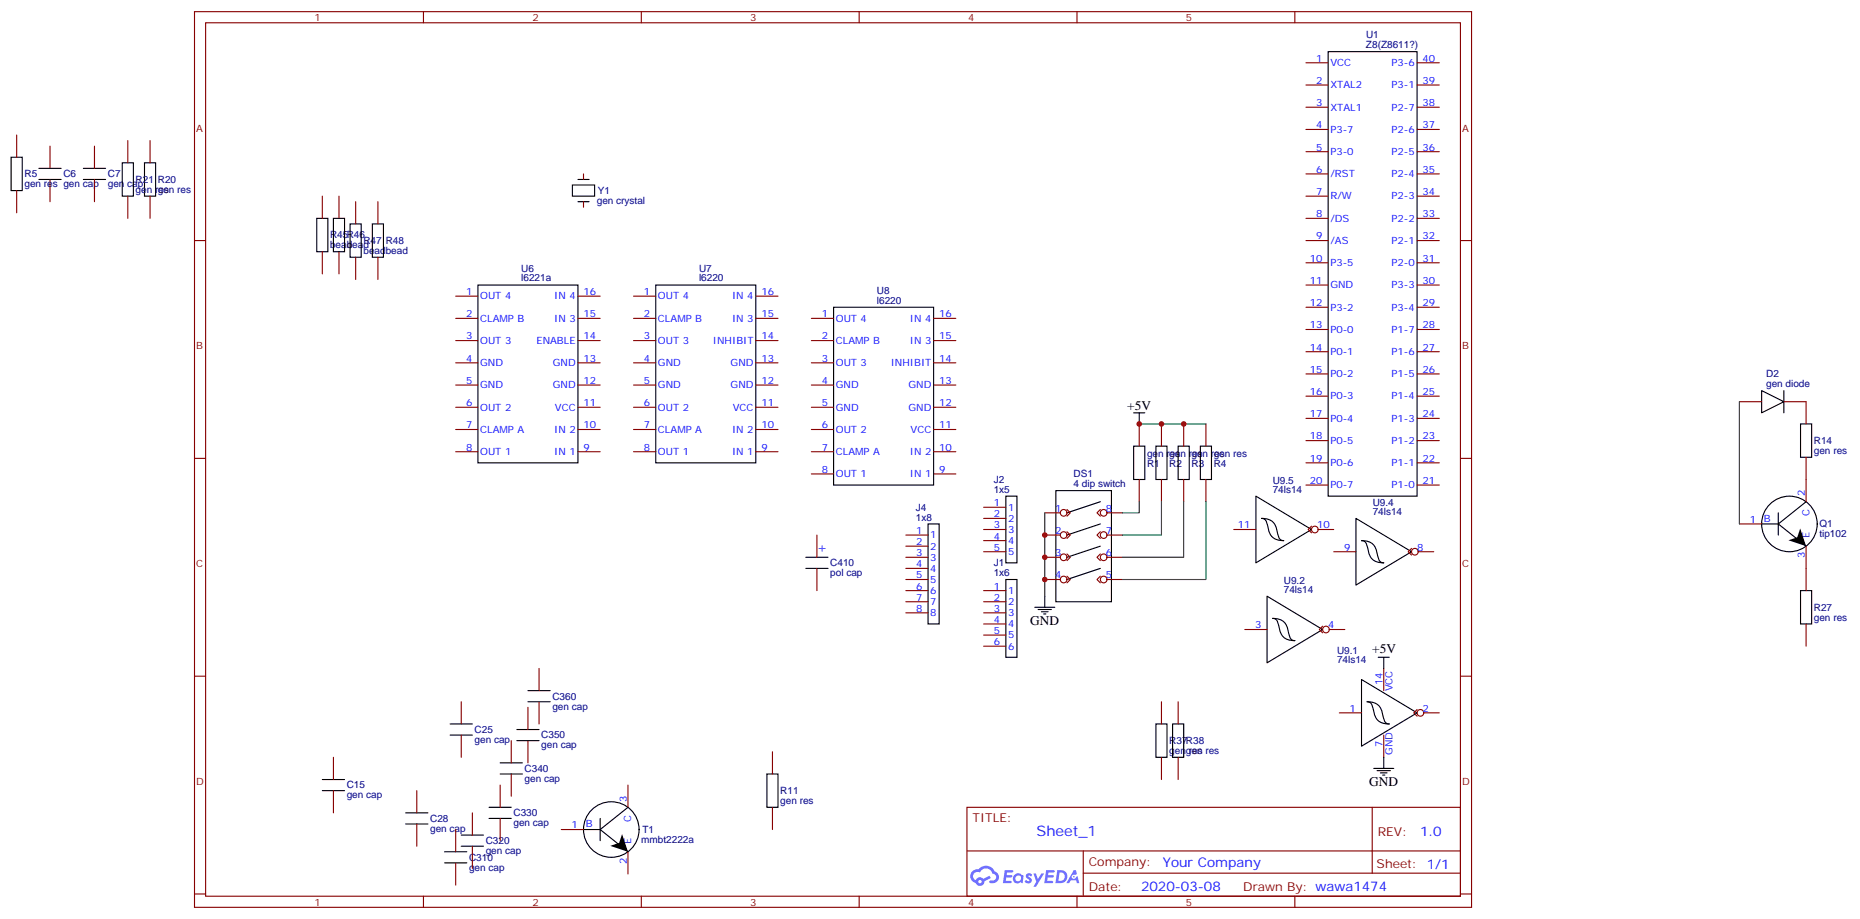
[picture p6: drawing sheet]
<svg xmlns="http://www.w3.org/2000/svg" width="590mm" height="292mm" viewBox="0 0 590 292" stroke-linecap="round" stroke-linejoin="round" font-family="sans-serif">
<g fill="none" stroke="#870000" stroke-width=".35">
<path d="M61.7 3.7h405.4v284.3h-405.4zM65.3 7.2h398.2v277.3h-398.2zM134.4 3.7v3.5M203.6 3.7v3.5M272.7 3.7v3.5M341.8 3.7v3.5M411 3.7v3.5M61.7 76.4h3.6M463.5 76.4h3.6M61.7 145.5h3.6M463.5 145.5h3.6M61.7 214.7h3.6"/>
<path d="M463.5 214.7h3.6M306.9 256.3h156.6v28.2h-156.6zM435.5 256.3l.1 20.9M307 270.1h156.4M343.8 277.2h119.6M343.8 270.1v14.2M61.7 283.8h3.6M134.4 284.5v3.5M203.6 284.5v3.5M272.7 284.5v3.5M341.8 284.5v3.5M411 284.5v3.5"/>
<path d="M463.5 283.8h3.6"/>
</g>
<g fill="#5487ff">
<path d="M325.9 277.5a1.22 1.22 0 0 1 1.7 .2l-.4 .6a.47 .47 0 0 0-.3-.4 .47 .47 0 0 0-.5 .2l.2 .2a1.14 1.14 0 0 1 .7 1.8 1.14 1.14 0 0 1-1.9 0l-.2-.2 .5-.6 .7 .5a.29 .29 0 0 0 .4-.3 .29 .29 0 0 0-.3-.3 1.04 1.04 0 0 1-.6-1.7z"/>
<path d="M318.9 276.2h2.4l.3 .2-.1 .5-1.9 .1-.1 .8h1.5l.4 .4-.4 .4h-1.6l-.2 1.1h1.8l.1 .3-.1 .3-2.7 .1z"/>
<path d="M332.1 276.2l2.6 .2-.1 .5-1.8 .1-.1 .8h1.5l.3 .4-.4 .4-1.6-.1-.1 1.1 1.7 .1 .2 .3-.2 .3-2.6 .1z"/>
<path d="M340.8 276.2h.7l.3 1.3-.6 .3a.69 .69 0 0 0-1 .3 .69 .69 0 0 0 .5 .9 .69 .69 0 0 0 .8-.6l.5-.2 .6 2.2h-.8l-.2-.9h-1.8l-.4 .9h-.9z"/>
<path d="M328 277.3h.8l.6 1.8 1.1-1.8h.9l-2.5 4.2h-.9l.9-1.5z"/>
<path d="M335.6 276.2l-.6 4.2h1.3a2.11 2.11 0 0 0 2.5-2.1 2.11 2.11 0 0 0-2.5-2.1zM336.3 277a1.43 1.43 0 0 1 1.6 1.6 1.43 1.43 0 0 1-2 1z"/>
<path d="M321.9 277.8a1.54 1.54 0 0 0-.1 2.2 1.54 1.54 0 0 0 2.2 .1l.6 .3 .3-2.3-.6-.3a1.49 1.49 0 0 0-2.4 0zM322.2 278.8a.94 .94 0 0 1 1.8 0 .94 .94 0 0 1-1.8 0z"/>
<path d="M308.6 276.6a2.18 2.18 0 0 0 1.1 3.7 1.44 1.44 0 0 0 1.6 .9 1.44 1.44 0 0 0 1.2-1.4l2-1.1-.5-.7-1.9 1a1.47 1.47 0 0 0-2.4 .4 1.39 1.39 0 0 1-.7-1.9 1.39 1.39 0 0 1 2-.5 2.12 2.12 0 0 1 2.2-1.3 2.12 2.12 0 0 1 1.9 1.7 1.14 1.14 0 0 1 1.1 1.4 1.14 1.14 0 0 1-1.7 .7 .43 .43 0 0 0-.5 .4 .43 .43 0 0 0 .4 .5 1.98 1.98 0 0 0 2.5-1.2 1.98 1.98 0 0 0-1.2-2.6 3.1 3.1 0 0 0-5.3-.6l-.9 .1zM310.5 279.9a.55 .55 0 0 1 1.1 0 .55 .55 0 0 1-1.1 0z"/>
<circle cx="340.8" cy="278.3" r=".26"/>
</g>
<g fill="none" stroke="#000" stroke-width=".35">
<path d="M421.6 16.4h28.2v141.1h-28.2zM3.5 49.9h3.6v10.6h-3.6zM12.3 53.4h7.1M12.3 57h7.1M26.5 53.4h7M26.5 57h7M38.8 51.7h3.5v10.6h-3.5zM45.9 51.7h3.5v10.6h-3.5zM181.7 58.7h7v3.6h-7zM183.4 57h3.6M100.5 69.3h3.6v10.6h-3.6zM105.8 69.3h3.6v10.6h-3.6z"/>
<path d="M111.1 71.1h3.6v10.6h-3.6zM118.2 71.1h3.5v10.6h-3.5zM183.4 64h3.6M151.7 90.5h31.7v56.4h-31.7zM208.1 90.5h31.8v56.4h-31.8zM264.6 97.5h31.7v56.5h-31.7zM359.8 131.1h3.6M361.6 131.1v3.5M559.2 124l7 3.5-7 3.6zM566.2 124v7.1M571.5 134.6h3.5v10.6h-3.5zM319.3 157.5h3.5v21.2h-3.5z"/>
<path d="M335.1 155.8h17.7v35.2h-17.7zM349.2 159.3l-10.5 3.5M359.8 141.6h3.6v10.6h-3.6zM366.9 141.6h3.5v10.6h-3.5zM373.9 141.6h3.6v10.6h-3.6zM381 141.6h3.5v10.6h-3.5zM398.6 157.5l17.7 10.6-17.7 10.6zM573.3 159.3l-8.9 7M255.8 176.9h7M294.6 166.3h3.5v31.8h-3.5zM349.2 166.3l-10.5 3.6M349.2 173.4l-10.5 3.5"/>
<path d="M400.4 164.6a4.6 4.6 0 0 1 5.1 4.7 2.29 2.29 0 0 0 2 2.3 4.6 4.6 0 0 1-5.2-4.7 2.29 2.29 0 0 0-1.9-2.3zM430.4 164.6l17.6 10.6-17.6 10.5zM432.2 171.6a4.6 4.6 0 0 1 5.1 4.8 2.29 2.29 0 0 0 1.9 2.3 4.6 4.6 0 0 1-5.1-4.7 2.29 2.29 0 0 0-1.9-2.4zM559.2 166.3h5.2M564.4 162.8v7.1M564.4 166.3l8.9 7.1M255.8 180.4h7M319.3 184h3.5v24.7h-3.5zM328.4 192.8h6.4M329.5 193.5h4.2M330.6 194.2h2.1M331.3 194.9h.7"/>
<path d="M331.6 189.3v3.5M349.2 180.4l-10.5 3.6M402.2 189.3l17.6 10.5-17.6 10.6zM403.9 196.3a4.6 4.6 0 0 1 5.1 4.7 2.29 2.29 0 0 0 2 2.4 4.6 4.6 0 0 1-5.1-4.8 2.29 2.29 0 0 0-2-2.3zM571.5 187.5h3.5v10.6h-3.5zM167.6 219.3h7M432.2 215.7l17.6 10.6-17.6 10.6zM437.4 208.7h3.6M439.2 208.7v3.5M142.9 229.8h7M142.9 233.4h7M164 231.6h7.1"/>
<path d="M164 235.1h7.1M167.6 222.8h7M366.9 229.8h3.5v10.6h-3.5zM372.2 229.8h3.5v10.6h-3.5zM433.9 222.8a4.6 4.6 0 0 1 5.1 4.7 2.29 2.29 0 0 0 2 2.3 4.6 4.6 0 0 1-5.1-4.7 2.29 2.29 0 0 0-2-2.3zM102.3 247.5h7.1M102.3 251h7.1M128.8 258.1h7M155.2 256.3h7.1M155.2 259.8h7.1M158.7 242.2h7.1M158.7 245.7h7.1"/>
<path d="M190.5 259.8v7.1M199.3 256.3l-8.8 7M243.4 245.7h3.5v10.6h-3.5zM436 243.9h6.4M437.1 244.7h4.2M438.1 245.4h2.2M438.9 246.1h.7M439.2 240.4v3.5M128.8 261.6h7M141.1 270.4h7.1M141.1 273.9h7.1M146.4 265.1h7.1"/>
<path d="M146.4 268.6h7.1M185.2 263.3h5.3M190.5 263.3l8.8 7.1"/>
<circle cx="568" cy="166.3" r="8.8"/>
<circle cx="194" cy="263.3" r="8.8"/>
</g>
<g fill="none" stroke="#870000" stroke-width=".35">
<path d="M414.5 19.9h7.1M449.8 19.9h7M414.5 27h7.1M414.5 34h7.1M449.8 27h7M449.8 34h7M5.3 42.9v7M15.9 46.4v7M15.9 57v7M30 46.4v7M30 57v7M40.6 44.6v7.1"/>
<path d="M47.6 44.6v7.1M185.2 55.2v1.8M414.5 41.1h7.1M414.5 48.2h7.1M414.5 55.2h7.1M449.8 41.1h7M449.8 48.2h7M449.8 55.2h7M5.3 60.5v7.1M40.6 62.3v7M47.6 62.3v7M102.3 62.3v7"/>
<path d="M102.3 79.9v7.1M107.6 62.3v7M107.6 79.9v7.1M112.9 64v7.1M119.9 64v7.1M185.2 64v1.8M414.5 62.3h7.1M414.5 69.3h7.1M414.5 76.4h7.1M449.8 62.3h7M449.8 69.3h7M449.8 76.4h7"/>
<path d="M112.9 81.7v7M119.9 81.7v7M144.6 94h7.1M183.4 94h7.1M201.1 94h7M239.9 94h7M414.5 83.4h7.1M414.5 90.5h7.1M414.5 97.5h7.1M449.8 83.4h7M449.8 90.5h7M449.8 97.5h7"/>
<path d="M144.6 101.1h7.1M144.6 108.1h7.1M144.6 115.2h7.1M183.4 101.1h7.1M183.4 108.1h7.1M183.4 115.2h7.1M201.1 101.1h7M201.1 108.1h7M201.1 115.2h7M239.9 101.1h7M239.9 108.1h7M239.9 115.2h7"/>
<path d="M257.5 101.1h7.1M257.5 108.1h7.1M257.5 115.2h7.1M296.3 101.1h7.1M296.3 108.1h7.1M296.3 115.2h7.1M414.5 104.6h7.1M414.5 111.7h7.1M414.5 118.7h7.1M449.8 104.6h7M449.8 111.7h7M449.8 118.7h7"/>
<path d="M144.6 122.2h7.1M144.6 129.3h7.1M144.6 136.3h7.1M183.4 122.2h7.1M183.4 129.3h7.1M183.4 136.3h7.1M201.1 122.2h7M201.1 129.3h7M201.1 136.3h7M239.9 122.2h7M239.9 129.3h7M239.9 136.3h7"/>
<path d="M257.5 122.2h7.1M257.5 129.3h7.1M257.5 136.3h7.1M296.3 122.2h7.1M296.3 129.3h7.1M296.3 136.3h7.1M361.6 134.6v7M368.7 134.6v7M375.7 134.6v7M382.8 134.6v7M414.5 125.8h7.1M414.5 132.8h7.1"/>
<path d="M414.5 139.9h7.1M449.8 125.8h7M449.8 132.8h7M449.8 139.9h7M552.1 127.5h7.1M566.2 127.5h7.1v7.1M144.6 143.4h7.1M183.4 143.4h7.1M201.1 143.4h7M239.9 143.4h7M257.5 143.4h7.1M257.5 150.5h7.1"/>
<path d="M296.3 143.4h7.1M296.3 150.5h7.1M361.6 152.2v7.1M368.7 152.2v7.1M375.7 152.2v7.1M382.8 152.2v7.1M414.5 146.9h7.1M414.5 154h7.1M449.8 146.9h7M449.8 154h7M573.3 145.2v14.1M259.3 169.9v7"/>
<path d="M287.5 169.9h7.1M287.5 173.4h7.1M287.5 176.9h7.1M312.2 175.2h7.1M312.2 168.1h7.1M312.2 161h7.1M312.2 164.6h7.1M312.2 171.6h7.1M331.6 169.9h4.9M331.6 176.9h4.9M331.6 162.8h4.9M338.7 161.7l1 1.1-1 1.1"/>
<path d="M338.7 168.8l1 1.1-1 1M338.7 175.9l1 1-1 1.1M349.2 175.9l-1 1 1 1.1M349.2 168.8l-1 1.1 1 1M349.2 161.7l-1 1.1 1 1.1M351.4 169.9h4.9M351.4 176.9h4.9M351.4 162.8h4.9M391.6 168.1h7M416.3 167l-1.1 1.1 1.1 1.1M418.4 168.1h4.9M423.3 175.2h7.1"/>
<path d="M448 174.1l-1 1.1 1 1M450.1 175.2h5M552.1 166.3h7.1M573.3 173.4v14.1M259.3 180.4v7.1M287.5 187.5h7.1M287.5 191h7.1M287.5 194.6h7.1M287.5 180.4h7.1M287.5 184h7.1M312.2 187.5h7.1M312.2 191h7.1"/>
<path d="M312.2 194.6h7.1M312.2 198.1h7.1M331.6 184h4.9M338.7 182.9l1 1.1-1 1M349.2 182.9l-1 1.1 1 1M351.4 184h4.9M395.1 199.8h7.1M419.8 198.8l-1.1 1 1.1 1.1M421.9 199.8h5M573.3 198.1v7M171.1 212.2v7.1M312.2 201.6h7.1"/>
<path d="M312.2 205.1h7.1M439.2 212.2v7.1M146.4 222.8v7M146.4 233.4v7M162.3 235.1v7.1M167.6 224.5v7.1M167.6 235.1v7.1M171.1 222.8v7M245.2 238.7v7M368.7 222.8v7M373.9 222.8v7M425.1 226.3h7.1"/>
<path d="M439.2 233.4v7M449.8 225.2l-1.1 1.1 1.1 1.1M451.9 226.3h4.9M105.8 240.4v7.1M105.8 251v7.1M132.3 251v7.1M149.9 258.1v7M158.7 249.2v7.1M158.7 259.8v7.1M162.3 245.7v7.1M199.3 249.2v7.1M245.2 256.3v7"/>
<path d="M368.7 240.4v7.1M373.9 240.4v7.1M132.3 261.6v7M144.6 263.3v7.1M144.6 273.9v7.1M149.9 268.6v7.1M178.2 263.3h7M199.3 270.4v7.1"/>
<circle cx="337.6" cy="169.9" r="1.06"/>
<circle cx="337.6" cy="162.8" r="1.06"/>
<circle cx="337.6" cy="176.9" r="1.06"/>
<circle cx="350.3" cy="162.8" r="1.06"/>
<circle cx="350.3" cy="176.9" r="1.06"/>
<circle cx="350.3" cy="169.9" r="1.06"/>
<circle cx="417.3" cy="168.1" r="1.06"/>
<circle cx="449.1" cy="175.2" r="1.06"/>
<circle cx="337.6" cy="184" r="1.06"/>
<circle cx="350.3" cy="184" r="1.06"/>
<circle cx="420.9" cy="199.8" r="1.06"/>
<circle cx="450.8" cy="226.3" r="1.06"/>
</g>
<path d="M567.7 171.5l2.8-.9 .9-2.8 1.9 5.6zM197.4 264.8l1.9 5.6-5.6-1.9 2.8-.9z" fill="#000"/>
<path d="M361.6 134.6h21.2M552.1 127.5v38.8M361.6 159.3v3.5h-5.3M368.7 159.3v10.6h-12.4M375.7 159.3v17.6h-19.4M382.8 159.3v24.7h-26.5M331.6 162.8v26.5" fill="none" stroke="#008700" stroke-width=".35"/>
<g fill="#c00">
<circle cx="361.6" cy="134.6" r=".88"/>
<circle cx="368.7" cy="134.6" r=".88"/>
<circle cx="375.7" cy="134.6" r=".88"/>
<circle cx="331.6" cy="184" r=".88"/>
<circle cx="331.6" cy="176.9" r=".88"/>
<circle cx="331.6" cy="169.9" r=".88"/>
</g>
<text font-size="4.6" fill="#00f" x="329" y="265.3">Sheet_1</text>
<g font-size="4.2">
<text x="357.8" y="130.3">+5V</text>
<text x="327" y="198.4">GND</text>
<text x="435.6" y="207.4">+5V</text>
<text x="434.6" y="249.6">GND</text>
</g>
<g font-size="4.2" fill="#00f">
<text x="259.3" y="175.2">+</text>
<text x="450.7" y="265.6">1.0</text>
<text x="369.1" y="275.1">Your Company</text>
<text x="362.2" y="282.9">2020-03-08</text>
</g>
<g font-size="3.9" fill="#800">
<text x="308.7" y="260.9">TITLE:</text>
<text x="437.3" y="265.6">REV:</text>
<text x="345.6" y="275.1">Company:</text>
<text x="437" y="275.7">Sheet: 1/1</text>
<text x="345.6" y="282.8">Date:</text>
<text x="394.6" y="282.8">Drawn By: wawa1474</text>
</g>
<g font-size="3.2" fill="#800">
<text x="99.8" y="6.7">1</text>
<text x="169" y="6.7">2</text>
<text x="238.1" y="6.7">3</text>
<text x="307.3" y="6.7">4</text>
<text x="376.4" y="6.7">5</text>
<text x="62.3" y="41.8">A</text>
<text x="464.1" y="41.8">A</text>
<text x="62.3" y="110.9">B</text>
<text x="464.1" y="110.9">B</text>
<text x="62.3" y="180.1">C</text>
<text x="464.1" y="180.1">C</text>
<text x="62.3" y="249.2">D</text>
<text x="464.1" y="249.2">D</text>
<text x="99.8" y="287.5">1</text>
<text x="169" y="287.5">2</text>
<text x="238.1" y="287.5">3</text>
<text x="307.3" y="287.5">4</text>
<text x="376.4" y="287.5">5</text>
</g>
<g font-size="3.2" fill="#000080">
<text x="433.6" y="15.3">Z8(Z8611?)</text>
<text x="433.6" y="12.2">U1</text>
<text x="7.8" y="59.4">gen res gen cap</text>
<text x="7.8" y="56.3">R5</text>
<text x="20.1" y="56.3">C6</text>
<text x="34.2" y="59.4">gen cap</text>
<text x="34.2" y="56.3">C7</text>
<text x="43" y="58">R21</text>
<text x="50.1" y="58">R20</text>
<text x="43" y="61.2">gen res</text>
<text x="50.1" y="61.2">gen res</text>
<text x="189.4" y="64.7">gen crystal</text>
<text x="189.8" y="61.6">Y1</text>
<text x="104.8" y="75.7">R45R46</text>
<text x="115.4" y="77.4">R47</text>
<text x="122.4" y="77.4">R48</text>
<text x="104.8" y="78.8">bead</text>
<text x="110.1" y="78.8">bead</text>
<text x="115.4" y="80.6">bead</text>
<text x="122.4" y="80.6">bead</text>
<text x="165.4" y="89.3">l6221a</text>
<text x="165.4" y="86.4">U6</text>
<text x="221.9" y="89.3">l6220</text>
<text x="221.9" y="86.4">U7</text>
<text x="278.3" y="93.4">U8</text>
<text x="278.3" y="96.4">l6220</text>
<text x="560.6" y="119.8">D2</text>
<text x="560.6" y="122.9">gen diode</text>
<text x="575.7" y="140.9">R14</text>
<text x="364.1" y="145.2">gen res</text>
<text x="364.1" y="148.3">R1</text>
<text x="371.1" y="145.2">gen res</text>
<text x="371.1" y="148.3">R2</text>
<text x="378.2" y="145.2">gen res</text>
<text x="378.2" y="148.3">R3</text>
<text x="385.2" y="145.2">gen res</text>
<text x="385.2" y="148.3">R4</text>
<text x="575.7" y="144.1">gen res</text>
<text x="315.4" y="153.3">J2</text>
<text x="340.8" y="154.7">4 dip switch</text>
<text x="340.8" y="151.5">DS1</text>
<text x="404" y="153.5">U9.5</text>
<text x="315.4" y="156.5">1x5</text>
<text x="404" y="156.5">74ls14</text>
<text x="435.7" y="160.6">U9.4</text>
<text x="290.7" y="165.3">1x8</text>
<text x="290.7" y="162.1">J4</text>
<text x="435.7" y="163.5">74ls14</text>
<text x="577.5" y="167.4">Q1</text>
<text x="577.5" y="170.6">tip102</text>
<text x="263.5" y="179.7">C410</text>
<text x="315.4" y="179.7">J1</text>
<text x="263.5" y="182.9">pol cap</text>
<text x="315.4" y="182.9">1x6</text>
<text x="407.5" y="185.3">U9.2</text>
<text x="407.5" y="188.2">74ls14</text>
<text x="575.7" y="197">gen res</text>
<text x="575.7" y="193.9">R27</text>
<text x="424.4" y="207.5">U9.1</text>
<text x="424.4" y="210.4">74ls14</text>
<text x="175.3" y="225.2">gen cap</text>
<text x="175.3" y="222.1">C360</text>
<text x="150.6" y="232.7">C25</text>
<text x="150.6" y="235.8">gen cap</text>
<text x="171.8" y="237.6">gen cap</text>
<text x="171.8" y="234.4">C350</text>
<text x="371.1" y="239.4">gen res</text>
<text x="371.1" y="236.2">R37R38</text>
<text x="376.4" y="239.4">gen res</text>
<text x="166.5" y="245">C340</text>
<text x="110.1" y="250.3">C15</text>
<text x="166.5" y="248.2">gen cap</text>
<text x="110.1" y="253.5">gen cap</text>
<text x="247.6" y="255.2">gen res</text>
<text x="247.6" y="252.1">R11</text>
<text x="136.5" y="260.9">C28</text>
<text x="163" y="262.3">gen cap</text>
<text x="163" y="259.1">C330</text>
<text x="136.5" y="264.1">gen cap</text>
<text x="154.2" y="267.9">C320</text>
<text x="203.6" y="267.6">mmbt2222a</text>
<text x="203.9" y="264.4">T1</text>
<text x="148.9" y="273.2">C310</text>
<text x="154.2" y="271.1">gen cap</text>
<text x="148.9" y="276.4">gen cap</text>
</g>
<g font-size="3.2" fill="#00f">
<text x="417.8" y="19.6">1</text>
<text x="422.3" y="21">VCC</text>
<text x="441.7" y="21">P3-6</text>
<text x="451.6" y="19.6">40</text>
<text x="417.8" y="26.6">2</text>
<text x="422.3" y="28">XTAL2</text>
<text x="441.7" y="28">P3-1</text>
<text x="451.6" y="26.6">39</text>
<text x="417.8" y="33.7">3</text>
<text x="422.3" y="35.1">XTAL1</text>
<text x="441.7" y="35.1">P2-7</text>
<text x="451.6" y="33.7">38</text>
<text x="417.8" y="40.7">4</text>
<text x="451.6" y="40.7">37</text>
<text x="417.8" y="47.8">5</text>
<text x="422.3" y="42.2">P3-7</text>
<text x="441.7" y="42.2">P2-6</text>
<text x="451.6" y="47.8">36</text>
<text x="422.3" y="49.2">P3-0</text>
<text x="441.7" y="49.2">P2-5</text>
<text x="417.8" y="54.9">6</text>
<text x="422.3" y="56.3">/RST</text>
<text x="441.7" y="56.3">P2-4</text>
<text x="451.6" y="54.9">35</text>
<text x="417.8" y="61.9">7</text>
<text x="422.3" y="63.3">R/W</text>
<text x="441.7" y="63.3">P2-3</text>
<text x="451.6" y="61.9">34</text>
<text x="417.8" y="69">8</text>
<text x="422.3" y="70.4">/DS</text>
<text x="441.7" y="70.4">P2-2</text>
<text x="451.6" y="69">33</text>
<text x="417.8" y="76">9</text>
<text x="422.3" y="77.4">/AS</text>
<text x="441.7" y="77.4">P2-1</text>
<text x="451.6" y="76">32</text>
<text x="415.8" y="83.1">10</text>
<text x="451.6" y="83.1">31</text>
<text x="422.3" y="84.5">P3-5</text>
<text x="441.7" y="84.5">P2-0</text>
<text x="147.9" y="93.7">1</text>
<text x="152.4" y="95.1">OUT 4</text>
<text x="175.9" y="95.1">IN 4</text>
<text x="185.2" y="93.7">16</text>
<text x="204.4" y="93.7">1</text>
<text x="208.8" y="95.1">OUT 4</text>
<text x="232.3" y="95.1">IN 4</text>
<text x="241.7" y="93.7">16</text>
<text x="415.8" y="90.1">11</text>
<text x="422.3" y="91.5">GND</text>
<text x="441.7" y="91.5">P3-3</text>
<text x="451.6" y="90.1">30</text>
<text x="147.9" y="100.7">2</text>
<text x="185.2" y="100.7">15</text>
<text x="204.4" y="100.7">2</text>
<text x="241.7" y="100.7">15</text>
<text x="260.8" y="100.7">1</text>
<text x="298.1" y="100.7">16</text>
<text x="415.8" y="97.2">12</text>
<text x="422.3" y="98.6">P3-2</text>
<text x="441.7" y="98.6">P3-4</text>
<text x="451.6" y="97.2">29</text>
<text x="147.9" y="107.8">3</text>
<text x="152.4" y="102.1">CLAMP B</text>
<text x="175.9" y="102.1">IN 3</text>
<text x="185.2" y="107.8">14</text>
<text x="204.4" y="107.8">3</text>
<text x="208.8" y="102.1">CLAMP B</text>
<text x="232.3" y="102.1">IN 3</text>
<text x="241.7" y="107.8">14</text>
<text x="260.8" y="107.8">2</text>
<text x="265.3" y="102.1">OUT 4</text>
<text x="288.8" y="102.1">IN 4</text>
<text x="298.1" y="107.8">15</text>
<text x="415.8" y="104.2">13</text>
<text x="422.3" y="105.7">P0-0</text>
<text x="441.7" y="105.7">P1-7</text>
<text x="451.6" y="104.2">28</text>
<text x="152.4" y="109.2">OUT 3</text>
<text x="170.2" y="109.2">ENABLE</text>
<text x="208.8" y="109.2">OUT 3</text>
<text x="226.3" y="109.2">INHIBIT</text>
<text x="265.3" y="109.2">CLAMP B</text>
<text x="288.8" y="109.2">IN 3</text>
<text x="415.8" y="111.3">14</text>
<text x="422.3" y="112.7">P0-1</text>
<text x="441.7" y="112.7">P1-6</text>
<text x="451.6" y="111.3">27</text>
<text x="147.9" y="114.8">4</text>
<text x="152.4" y="116.2">GND</text>
<text x="175.5" y="116.2">GND</text>
<text x="185.2" y="114.8">13</text>
<text x="204.4" y="114.8">4</text>
<text x="208.8" y="116.2">GND</text>
<text x="231.9" y="116.2">GND</text>
<text x="241.7" y="114.8">13</text>
<text x="260.8" y="114.8">3</text>
<text x="265.3" y="116.2">OUT 3</text>
<text x="282.7" y="116.2">INHIBIT</text>
<text x="298.1" y="114.8">14</text>
<text x="415.8" y="118.4">15</text>
<text x="422.3" y="119.8">P0-2</text>
<text x="441.7" y="119.8">P1-5</text>
<text x="451.6" y="118.4">26</text>
<text x="147.9" y="121.9">5</text>
<text x="152.4" y="123.3">GND</text>
<text x="175.5" y="123.3">GND</text>
<text x="185.2" y="121.9">12</text>
<text x="204.4" y="121.9">5</text>
<text x="208.8" y="123.3">GND</text>
<text x="231.9" y="123.3">GND</text>
<text x="241.7" y="121.9">12</text>
<text x="260.8" y="121.9">4</text>
<text x="265.3" y="123.3">GND</text>
<text x="288.3" y="123.3">GND</text>
<text x="298.1" y="121.9">13</text>
<text x="415.8" y="125.4">16</text>
<text x="451.6" y="125.4">25</text>
<text x="147.9" y="128.9">6</text>
<text x="152.4" y="130.4">OUT 2</text>
<text x="176.1" y="130.4">VCC</text>
<text x="185.2" y="128.9">11</text>
<text x="204.4" y="128.9">6</text>
<text x="208.8" y="130.4">OUT 2</text>
<text x="232.6" y="130.4">VCC</text>
<text x="241.7" y="128.9">11</text>
<text x="260.8" y="128.9">5</text>
<text x="265.3" y="130.4">GND</text>
<text x="288.3" y="130.4">GND</text>
<text x="298.1" y="128.9">12</text>
<text x="422.3" y="126.8">P0-3</text>
<text x="441.7" y="126.8">P1-4</text>
<text x="147.9" y="136">7</text>
<text x="152.4" y="137.4">CLAMP A</text>
<text x="175.9" y="137.4">IN 2</text>
<text x="185.2" y="136">10</text>
<text x="204.4" y="136">7</text>
<text x="208.8" y="137.4">CLAMP A</text>
<text x="232.3" y="137.4">IN 2</text>
<text x="241.7" y="136">10</text>
<text x="260.8" y="136">6</text>
<text x="265.3" y="137.4">OUT 2</text>
<text x="289" y="137.4">VCC</text>
<text x="298.1" y="136">11</text>
<text x="415.8" y="132.5">17</text>
<text x="422.3" y="133.9">P0-4</text>
<text x="441.7" y="133.9">P1-3</text>
<text x="451.6" y="132.5">24</text>
<text x="147.9" y="143.1">8</text>
<text x="185.2" y="143.1">9</text>
<text x="204.4" y="143.1">8</text>
<text x="241.7" y="143.1">9</text>
<text x="260.8" y="143.1">7</text>
<text x="298.1" y="143.1">10</text>
<text x="415.8" y="139.5">18</text>
<text x="422.3" y="140.9">P0-5</text>
<text x="441.7" y="140.9">P1-2</text>
<text x="451.6" y="139.5">23</text>
<text x="152.4" y="144.5">OUT 1</text>
<text x="175.9" y="144.5">IN 1</text>
<text x="208.8" y="144.5">OUT 1</text>
<text x="232.3" y="144.5">IN 1</text>
<text x="265.3" y="144.5">CLAMP A</text>
<text x="288.8" y="144.5">IN 2</text>
<text x="415.8" y="146.6">19</text>
<text x="422.3" y="148">P0-6</text>
<text x="441.7" y="148">P1-1</text>
<text x="451.6" y="146.6">22</text>
<text x="260.8" y="150.1">8</text>
<text x="265.3" y="151.5">OUT 1</text>
<text x="288.8" y="151.5">IN 1</text>
<text x="298.1" y="150.1">9</text>
<text x="415.8" y="153.6">20</text>
<text x="422.3" y="155">P0-7</text>
<text x="441.7" y="155">P1-0</text>
<text x="451.6" y="153.6">21</text>
<text x="315.5" y="160.7">1</text>
<text x="572.9" y="157.5" transform="rotate(-90 572.9 157.5)">2</text>
<text x="315.5" y="164.2">2</text>
<text x="315.5" y="167.7">3</text>
<text x="320" y="162.1">1</text>
<text x="320" y="165.6">2</text>
<text x="334.9" y="162.5">1</text>
<text x="351" y="162.5">8</text>
<text x="392.8" y="167.7">11</text>
<text x="418" y="167.7">10</text>
<text x="555.4" y="166">1</text>
<text x="559.9" y="165.6">B</text>
<text x="574.3" y="164" transform="rotate(-90 574.3 164)">C</text>
<text x="290.8" y="169.5">1</text>
<text x="290.8" y="173">2</text>
<text x="295.3" y="170.9">1</text>
<text x="315.5" y="171.3">4</text>
<text x="320" y="169.2">3</text>
<text x="320" y="172.7">4</text>
<text x="334.9" y="169.5">2</text>
<text x="351" y="169.5">7</text>
<text x="574.3" y="170.9" transform="rotate(-90 574.3 170.9)">E</text>
<text x="290.8" y="176.6">3</text>
<text x="295.3" y="174.4">2</text>
<text x="295.3" y="178">3</text>
<text x="315.5" y="174.8">5</text>
<text x="320" y="176.2">5</text>
<text x="334.9" y="176.6">3</text>
<text x="351" y="176.6">6</text>
<text x="426.6" y="174.8">9</text>
<text x="449.8" y="174.8">8</text>
<text x="572.9" y="177.2" transform="rotate(-90 572.9 177.2)">3</text>
<text x="290.8" y="180.1">4</text>
<text x="290.8" y="183.6">5</text>
<text x="295.3" y="181.5">4</text>
<text x="295.3" y="185">5</text>
<text x="334.9" y="183.6">4</text>
<text x="351" y="183.6">5</text>
<text x="290.8" y="187.1">6</text>
<text x="290.8" y="190.7">7</text>
<text x="295.3" y="188.6">6</text>
<text x="315.5" y="187.1">1</text>
<text x="315.5" y="190.7">2</text>
<text x="320" y="188.6">1</text>
<text x="290.8" y="194.2">8</text>
<text x="295.3" y="192.1">7</text>
<text x="295.3" y="195.6">8</text>
<text x="315.5" y="194.2">3</text>
<text x="315.5" y="197.7">4</text>
<text x="320" y="192.1">2</text>
<text x="320" y="195.6">3</text>
<text x="315.5" y="201.3">5</text>
<text x="320" y="199.1">4</text>
<text x="320" y="202.7">5</text>
<text x="398.4" y="199.5">3</text>
<text x="421.6" y="199.5">4</text>
<text x="315.5" y="204.8">6</text>
<text x="320" y="206.2">6</text>
<text x="438.9" y="217.5" transform="rotate(-90 438.9 217.5)">14</text>
<text x="442" y="219.5" transform="rotate(-90 442 219.5)">VCC</text>
<text x="428.4" y="226">1</text>
<text x="451.6" y="226">2</text>
<text x="438.9" y="237.1" transform="rotate(-90 438.9 237.1)">7</text>
<text x="442" y="239.7" transform="rotate(-90 442 239.7)">GND</text>
<text x="199" y="254.5" transform="rotate(-90 199 254.5)">3</text>
<text x="181.4" y="263">1</text>
<text x="185.9" y="262.6">B</text>
<text x="200.4" y="261" transform="rotate(-90 200.4 261)">C</text>
<text x="200.4" y="267.9" transform="rotate(-90 200.4 267.9)">E</text>
<text x="199" y="274.2" transform="rotate(-90 199 274.2)">2</text>
</g>
</svg>
